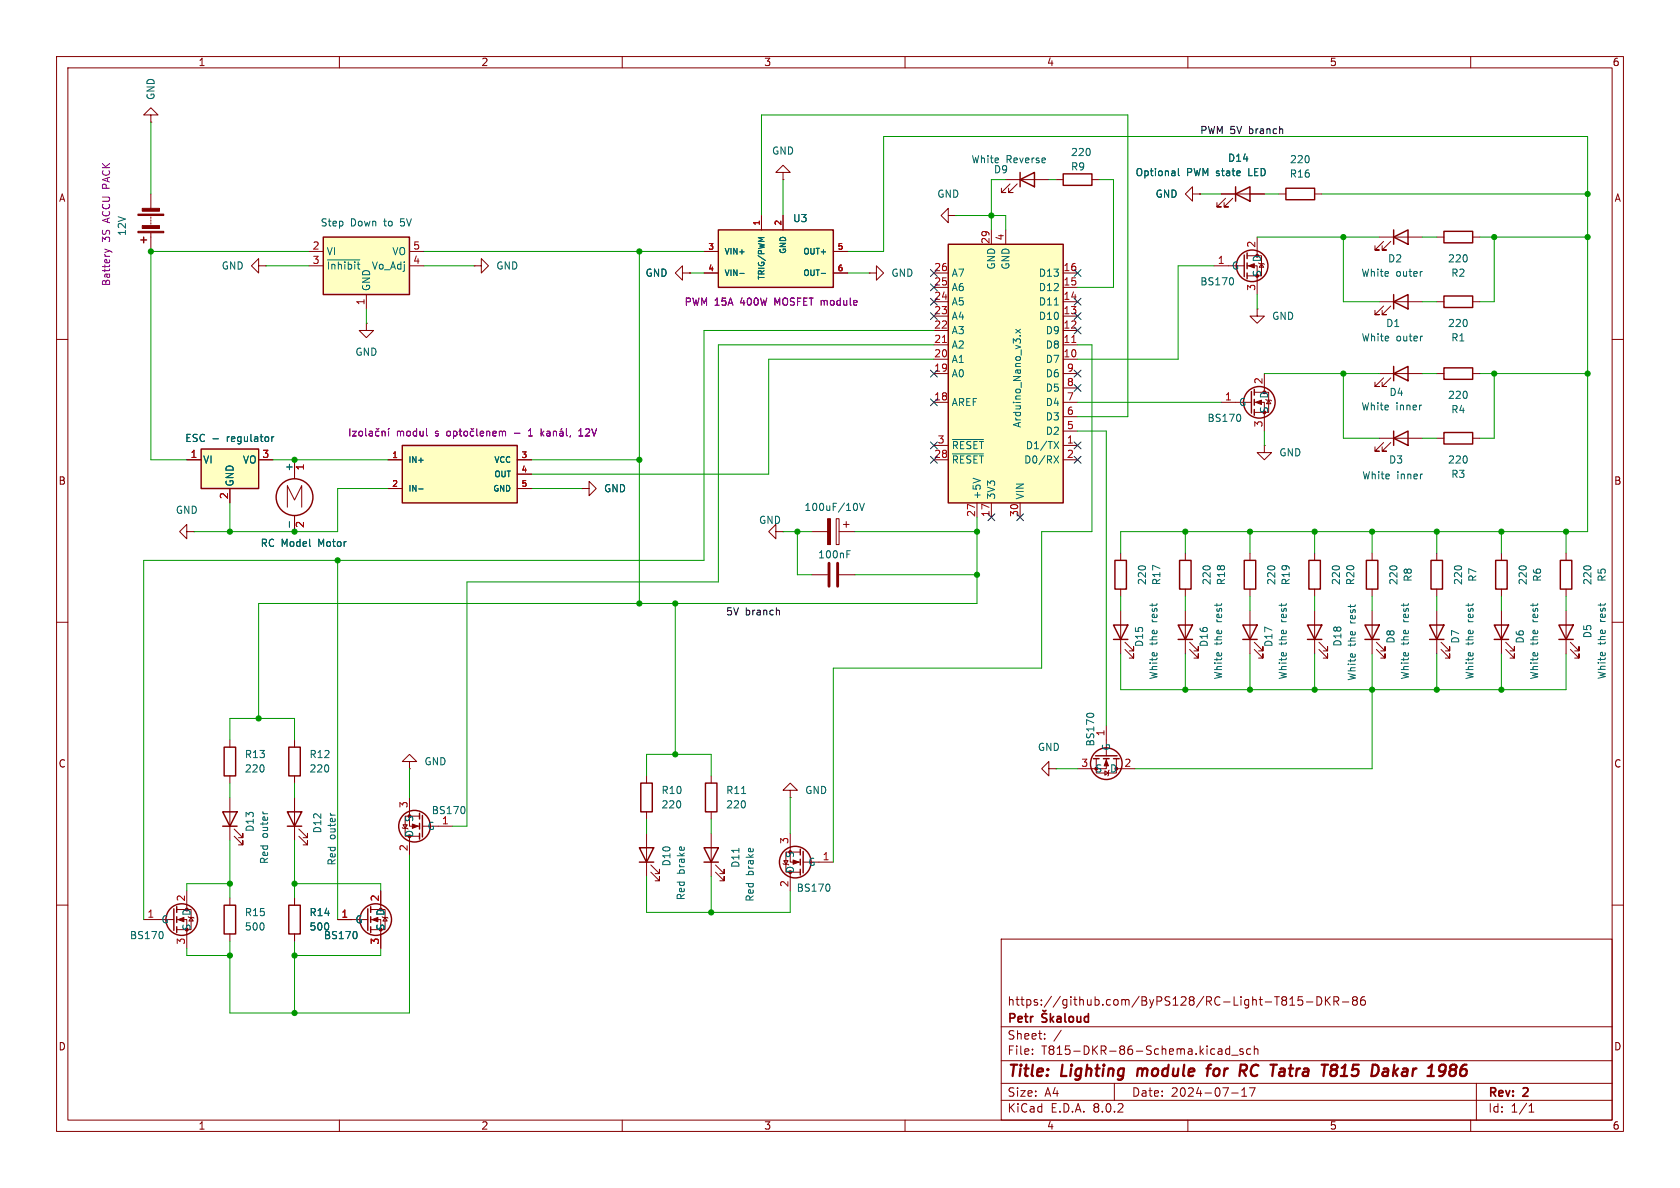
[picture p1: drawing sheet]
<svg xmlns="http://www.w3.org/2000/svg" width="297mm" height="210mm" viewBox="0 0 297 210" stroke-linecap="round" stroke-linejoin="round" font-family="sans-serif">
<g fill="none" stroke="#840000" stroke-width=".18">
<path d="M10 10h277v190h-277zM12 12h273v186h-273zM60 10v2M110 10v2M160 10v2M210 10v2M260 10v2M210.8 34.3v-1.3l-1.3 1.3 1.3 1.3v-1.3h1.3M212.1 34.3h.1M10 60h2M285 60h2M265.4 97.8v1.3"/>
<path d="M276.9 97.8v1.3M10 110h2M265.4 104.1v1.3M265.4 108v7.6M266.2 114.8l1.5 1.5v-.7v.7h-.7M266.2 113.5l1.5 1.6v-.8v.8h-.7M276.9 104.1v1.3M276.9 108v7.6M277.6 114.8l1.5 1.5v-.7v.7h-.7M277.6 113.5l1.5 1.6v-.8v.8h-.7M285 110h2M40.6 130.8v1.3"/>
<path d="M40.6 137.2v1.2M52.1 130.8v1.3M52.1 137.2v1.2M10 160h2M52.1 141v7.6M52.8 147.8l1.6 1.6v-.8v.8h-.8M52.8 146.6l1.6 1.5v-.8v.8h-.8M285 160h2M177 166h108v32h-108zM226.7 176.8h.2M226.7 176.3l.5-.1 .2 .1 .1 .3-.3 .2M226.9 176.8h.3"/>
<path d="M226.9 176.8l-.2 .1M227.2 176.8l.3 .3-.1 .5-.2 .1-.5-.1M228 177.7h.9M228 176.6l.5-.4v1.5M230.2 176.2h-.7v.7l.2-.1h.5l.1 .3-.1 .5-.2 .1-.5-.1M231 177.1h1.1M232.8 176.2a.76 .76 0 0 1 .9 .7 .76 .76 0 0 1-.9 .8zM234.3 176.2v1.5M234.5 176.8l.7 .9M235.2 176.2l-.9 .9M235.8 177l.7-.1 .2-.2-.1-.4-.2-.1h-.6v1.5M236.2 177l.5 .7"/>
<path d="M237.3 177.1h1.2M239.4 176.8l-.3-.2 .3-.4h.3l.3 .3-.3 .3M239.4 176.8h.3M239.4 176.8l-.3 .3 .1 .5 .2 .1 .4-.1 .2-.2-.1-.4-.2-.2M241.2 176.2a.59 .59 0 0 0-.7 .6v.6l.2 .2 .4 .1 .2-.1 .1-.5-.2-.3h-.4l-.3 .3M60 198v2M110 198v2M160 198v2M177 194.5h108M177 191.5h108M177 187.5h108M177 181.5h108"/>
<path d="M182.5 186.3v.1M182.5 185.5v.1M184.7 183.6v.1M184.7 182.8v.1M187.6 182.1l-1.3 2M197 191.5v3M210 198v2M215.5 185.4h.3l.2 .2v.8M216 186.3l-.5 .1M216 185.8h-.5M217.4 185.5l-.4-.1-.3 .3v.4l.1 .2h.6M217.4 184.9v1.5"/>
<path d="M217.7 193.2h1.2M217.7 186.5h1.2M219.5 193.8h.9M219.5 192.7l.5-.4v1.5M219.7 185.5l-.3-.1-.2 .2v.2l.5 .2v.3h-.5M220.9 192.3h1l-.7 1.5M221.1 185.5l-.4-.1-.3 .3v.4l.1 .2h.6M221.7 185.5l.3-.1 .3 .1 .1 .9M221.7 184.9v1.5M260 198v2M261 191.5v6.5M270.3 196.6h.9"/>
<path d="M270.3 195.5l.4-.4v1.5"/>
</g>
<g fill="none" stroke="#840000" stroke-width=".4">
<path d="M201.2 188.9l-.2 1.3M213.3 188.9h.7M214.1 188.2l-.4 .1-.1 .2-.2 1.7M219.4 188.2l.9 .1a.58 .58 0 0 1-.3 1M219.7 189.3l.6 .9M226.5 188.9l.6 .1-.1 1.2M227 190.1l-.7 .1M227.1 189.4h-.7M235.6 189.1h.4M235.7 188.2l.6 .1 .2 .3-.2 .3-.3 .2M236 189.1l.3 .2a.67 .67 0 0 1-.1 .7 .67 .67 0 0 1-.7 .2M237 190.2h1.2"/>
<path d="M245.2 188.9l.2 .3-.1 1M245.3 190.1l-.2 .1M245.4 189.4h-.2M246.5 188.2l-.2 2M246.5 189.4l.5 .8M247.2 188.9l-.9 .7M256.7 189.1l-.3-.2v-.3a.64 .64 0 0 1 1-.2l.1 .3-.4 .4M256.7 189.1h.4M256.7 189.1l-.4 .3M257.1 189.1l.1 .1a.65 .65 0 0 1 0 .9 .65 .65 0 0 1-.9-.1"/>
</g>
<path d="M185.1 179.3l-.6-.1-.2 .1v.5l.6 .2 .2 .4-.3 .3-.6-.1M185.7 179.2v1.5M186.3 179.7l-.6 .6M186.9 179.8h.6l.1 .9M188.3 179.2v1.3l.2 .2M189.1 179.8l.4-.1 .3 .3v.4l-.3 .3-.4-.1-.1-.2v-.4zM190.4 179.7l.1 .9 .3 .1 .3-.2M191.1 179.7v1M192.4 179.8l-.4-.1-.3 .3v.4l.1 .2h.6M192.4 179.2v1.5M185.8 180.1l.5 .6M187.6 180l-.5 .1a.29 .29 0 0 0-.3 .3 .29 .29 0 0 0 .3 .3l.5-.1" fill="none" stroke="#840000" stroke-width=".3"/>
<path d="M264.4 99.1h2v5h-2zM275.8 99.1h2.1v5h-2.1zM264.2 110.5h2.5l-1.3 2.5zM264.2 113h2.5M275.6 110.5h2.5l-1.2 2.5zM275.6 113h2.5M39.6 132.1h2.1v5.1h-2.1zM51.1 132.1h2v5.1h-2zM50.8 143.5h2.5l-1.2 2.6zM50.8 146.1h2.5" fill="none" stroke="#840000" stroke-width=".25"/>
<path d="M58.4 143.7v.2" fill="none" stroke="#006464" stroke-width=".18"/>
<path d="M71.1 78.7h20.3v10.2h-20.3z" fill="#ffffc2"/>
<g fill="none" stroke="#840000" stroke-width=".25">
<path d="M71.1 78.7h20.3v10.2h-20.3zM246.4 77.5l2.5-1.3v2.5zM246.4 66l2.5-1.2v2.5zM246.4 64.8v2.5M246.4 76.2v2.5M255.3 76.5h5v2h-5zM255.3 65h5v2.1h-5zM197.1 99.1h2v5h-2zM231.4 99.1h2v5h-2zM196.8 110.5h2.6l-1.3 2.5zM196.8 113h2.6M231.1 110.5h2.6l-1.3 2.5z"/>
<path d="M231.1 113h2.6M241.3 110.5h2.5l-1.2 2.5zM241.3 113h2.5"/>
<circle cx="52.1" cy="87.9" r="3.3"/>
</g>
<g fill="none" stroke="#840000" stroke-width=".18">
<path d="M167.6 38.1v-1.3l-1.2 1.3 1.2 1.3v-1.3h1.3M168.9 38.1h.1M83.8 47h1.3v-1.3l1.3 1.3-1.3 1.3v-1.3M83.8 47h.1M120.6 48.3v-1.3l-1.2 1.3 1.2 1.2v-1.2h1.3M121.9 48.3h.1M243.8 77.5h7.7M243.8 66h7.7M244.6 78.2l-1.5 1.6h.7h-.7v-.8M244.6 66.8l-1.5 1.5h.7h-.7v-.7M245.9 78.2l-1.6 1.6h.8h-.8v-.8M245.9 66.8l-1.6 1.5h.8h-.8v-.7"/>
<path d="M254 77.5h1.3M254 66h1.3M260.3 77.5h1.3M260.3 66h1.3M50.8 89.7v-3.8l1.3 2.5 1.2-2.5v3.8M52.1 81.3v3.3M52.1 91.1v2.9M68.6 81.3h2.5M68.6 86.4h2.5M91.4 81.3h2.6M91.4 86.4h2.6M91.4 83.8h2.6"/>
<path d="M102.9 86.4h1.2v-1.3l1.3 1.3-1.3 1.2v-1.2M102.9 86.4h.1M198.1 97.8v1.3M232.4 97.8v1.3M198.1 104.1v1.3M198.1 108v7.6M198.9 114.8l1.5 1.5v-.7v.7h-.8M198.9 113.5l1.5 1.6v-.8v.8h-.8M232.4 104.1v1.3M232.4 108v7.6M233.2 114.8l1.5 1.5v-.7v.7h-.8M233.2 113.5l1.5 1.6v-.8v.8h-.8"/>
<path d="M242.6 108v7.6M243.3 114.8l1.6 1.5v-.7v.7h-.8M243.3 113.5l1.6 1.6v-.8v.8h-.8"/>
</g>
<path d="M251.2 71.6h.1M51.2 92.2v1M74 86.4h.8M251.4 83.8h.1" fill="none" stroke="#006464" stroke-width=".18"/>
<g fill="none" stroke="#840084" stroke-width=".18">
<path d="M61.9 75.8v1.3M62.3 76.2h.7l-.7 .9h.7M63.5 76.3l.4-.1 .2 .3v.3l-.2 .3-.4-.1-.1-.2zM64.6 75.8v1.1l.2 .2M65.3 76.3h.5v.8M65.8 76.5l-.4 .1-.2 .2 .2 .3 .4-.1M66.5 75.7l.3 .2 .2-.2M67 76.3l-.4-.1-.2 .3 .1 .5h.5M67.5 76.3l.2-.1 .3 .1 .1 .8M67.5 76.2v.9M68.7 76.2v.9M68.8 75.7l-.2 .2"/>
<path d="M75.4 75.8v1.1l.2 .2M79.1 76.3l.3-.1 .2 .3v.3l-.2 .3-.3-.1-.1-.2zM80.2 76.3l.3-.1 .3 .3-.1 .5h-.5M80.2 76.2v1.3M81.1 76.2h.5M81.3 75.8v1.1l.3 .2M82.1 76.3l.1-.1 .4 .1 .1 .5-.2 .2-.3 .1-.1-.2zM83.3 75.7l.2 .2 .2-.2M83.7 76.3l-.3-.1-.3 .3 .2 .5h.4M84.3 75.8v1.1l.2 .2M84.9 76.6l.6-.1-.1-.2-.3-.1-.2 .2 .1 .6h.4M86 76.3l.2-.1 .3 .1 .1 .8"/>
<path d="M86 76.2v.9M87.1 76.6l.6-.1v-.2l-.4-.1-.2 .2 .1 .6h.5M88.3 76.3l.3-.1 .2 .2M88.3 76.2v.9M88.8 76.4l.2-.2 .3 .1 .1 .8M88.8 76.4v.7M93.4 77.1h.7M93.4 76.2l.4-.4v1.3M95.7 75.8v1.3M95.8 76.6l.3 .5M96.1 76.2l-.4 .5M96.7 76.3h.5v.8"/>
<path d="M97.2 76.5l-.4 .1-.2 .2 .2 .3 .4-.1M97.8 76.3l.2-.1 .3 .1 .1 .8M97.8 76.2v.9M99 76.3h.5v.8M99.4 75.7l-.2 .2M99.5 76.5l-.4 .1-.2 .2 .2 .3 .4-.1M100.1 75.8v1.1l.2 .2M100.9 77l-.2 .3M102.3 77.1h.7M102.3 76.2l.4-.4v1.3"/>
</g>
<path d="M167.6 43.2h20.4v45.7h-20.4z" fill="#ffffc2"/>
<path d="M180.3 31.8l2.6-1.3v2.5zM180.3 30.5v2.5M167.6 43.2h20.4v45.7h-20.4z" fill="none" stroke="#840000" stroke-width=".25"/>
<g fill="none" stroke="#840000" stroke-width=".18">
<path d="M177.8 31.8h7.6M178.6 32.5l-1.6 1.5h.8h-.8v-.7M179.8 32.5l-1.5 1.5h.8h-.8v-.7M165.1 58.4h2.5M165.1 55.9h2.5M165.1 53.3h2.5M165.1 50.8h2.5M165.1 48.3h2.5M175.3 40.6v2.6M177.8 40.6v2.6M188 58.4h2.5M188 55.9h2.5"/>
<path d="M188 53.3h2.5M188 50.8h2.5M188 48.3h2.5M165.1 78.7h2.5M165.1 63.5h2.5M165.1 61h2.5M165.1 71.1h2.5M165.1 66h2.5M188 78.7h2.5M188 63.5h2.5M188 61h2.5M188 71.1h2.5"/>
<path d="M188 66h2.5M188 76.2h2.5M188 73.7h2.5M188 68.6h2.5M165.1 81.3h2.5M172.7 88.9v2.5M175.3 88.9v2.5M180.3 88.9v2.5M188 81.3h2.5"/>
</g>
<path d="M179.6 58.2l.8 .7M180.3 59.4h.1M180.4 58.2l-.8 .7M186.4 53.9h.7M168.4 77.7h5.5M186.3 78l.9 1.3M187.2 78l-.9 1.3M168.4 80.2h5.5M172 84.5l1.3 .5M186.3 80.6l.9 1.3M187.2 80.6l-.9 1.3" fill="none" stroke="#006464" stroke-width=".18"/>
<path d="M166.6 60.5h.7M189.5 60.5h.7" fill="none" stroke="#a90000" stroke-width=".18"/>
<path d="M57.1 41.9h15.3v10.2h-15.3z" fill="#ffffc2"/>
<path d="M57.1 41.9h15.3v10.2h-15.3z" fill="none" stroke="#840000" stroke-width=".25"/>
<path d="M54.6 44.5h2.5M54.6 47h2.5M64.8 57.2v1.2h1.2l-1.2 1.3-1.3-1.3h1.3M64.8 57.2h.1M64.8 52.1v2.5M72.4 44.5h2.5M72.4 47h2.5M33 94v-1.3l-1.3 1.3 1.3 1.3v-1.3h1.3M34.3 94h.1" fill="none" stroke="#840000" stroke-width=".18"/>
<path d="M57.9 45.9h5.7" fill="none" stroke="#006464" stroke-width=".18"/>
<path d="M35.6 79.4h10.1v7h-10.1z" fill="#ffffc2"/>
<g fill="none" stroke="#840000" stroke-width=".25">
<path d="M24.9 42.4h1M25.4 41.9v1M220 45.1v3.8M220.5 44.7v1M220.5 46.5v1M220.5 48.3v1M35.6 79.4h10.1v7h-10.1zM221.2 69.2v3.8M221.7 68.8v1.1M221.7 70.6v1M221.7 72.4v1M252.7 110.5h2.6l-1.3 2.5z"/>
<path d="M252.7 113h2.6"/>
<circle cx="221.4" cy="47" r="2.79"/>
<circle cx="222.6" cy="71.1" r="2.79"/>
</g>
<g fill="none" stroke="#840000" stroke-width=".18">
<path d="M26.7 20.3h1.2l-1.2-1.2-1.3 1.2h1.3v1.3M26.7 21.6h.1M26.7 34.3v2.5M26.7 38.4v.2M26.7 38.9v.2M26.7 39.4v.2M26.7 41.1v3.4M45.7 47v-1.3l-1.3 1.3 1.3 1.3v-1.3h1.3M47 47h.1M214.6 47h5.4M220.5 47h1.7v5.1M220.5 45.2h2.5v3.6h-2.5"/>
<path d="M222.2 41.9v3.3M223 46.6l.4 .6h-.8zM215.9 71.1h5.3M221.7 71.1h1.8v5.1M221.7 69.3h2.6v3.6h-2.6M223.5 66v3.3M224.3 70.7l.4 .7h-.8zM33 81.3h2.6M40.6 86.4v2.5M45.7 81.3h2.6M254 108v7.6M254.8 114.8l1.5 1.5v-.7v.7h-.8"/>
<path d="M254.8 113.5l1.5 1.6v-.8v.8h-.8M139.7 139.7h1.3l-1.3-1.3-1.3 1.3h1.3v1.3M139.7 141h.1"/>
</g>
<path d="M217.9 49.2l.2 .4-.2 .6M37.6 77.6h1M48 77.2v.8M48.4 77.2l-.4 .2M219.2 73.3l.1 .4-.1 .7" fill="none" stroke="#006464" stroke-width=".18"/>
<g fill="#840000" stroke="#840000" stroke-width=".18">
<path d="M222 71.1l1-.4v.8z"/>
<path d="M24.4 37.8h4.6v.3h-4.6z"/>
<path d="M24.4 40.9h4.6v.2h-4.6z"/>
<path d="M25.1 36.8h3.1v.5h-3.1z"/>
<path d="M25.1 39.9h3.1v.5h-3.1z"/>
<path d="M220.7 47l1-.4v.8z"/>
</g>
<path d="M18.5 44l.9 .3M19.4 44.3l-.9 .3M19.4 44.3l.3 .2" fill="none" stroke="#840084" stroke-width=".18"/>
<path d="M127 40.6h20.3v10.2h-20.3z" fill="#ffffc2"/>
<g fill="none" stroke="#840000" stroke-width=".25">
<path d="M188 30.7h5v2.1h-5zM218.4 34.3l2.6-1.3v2.6zM218.4 33v2.6M227.3 33.3h5.1v2h-5.1zM127 40.6h20.3v10.2h-20.3zM246.4 53.3l2.5-1.2v2.5zM246.4 41.9l2.5-1.3v2.6zM246.4 40.6v2.6M246.4 52.1v2.5M255.3 40.9h5v2h-5zM255.3 52.3h5v2.1h-5zM208.5 99.1h2.1v5h-2.1z"/>
<path d="M220 99.1h2v5h-2zM241.6 99.1h2v5h-2zM253 99.1h2v5h-2zM208.3 110.5h2.5l-1.3 2.5zM208.3 113h2.5M219.7 110.5h2.5l-1.2 2.5zM219.7 113h2.5M113.3 138.4h2v5.1h-2zM124.7 138.4h2v5.1h-2zM193.3 134.1h1M193.7 133.6h3.8M195.1 134.1h1"/>
<path d="M196.8 134.1h1.1M39.4 143.5h2.5l-1.3 2.6zM39.4 146.1h2.5M74.2 143.8v1M74.2 145.5v1.1M74.2 147.3v1M74.7 144.1v3.9M113 149.9h2.6l-1.3 2.5zM113 152.4h2.6M124.5 149.9h2.5l-1.3 2.5zM124.5 152.4h2.5M141.5 150.1v1"/>
<path d="M141.5 151.9v1M141.5 153.7v1M142 150.5v3.8M30.7 160.7v3.8M31.2 160.3v1M31.2 162.1v1M31.2 163.8v1M39.6 160h2.1v5.1h-2.1zM51.1 160h2v5.1h-2zM65 160.7v3.8M65.5 160.3v1M65.5 162.1v1"/>
<path d="M65.5 163.8v1"/>
<circle cx="195.6" cy="135" r="2.79"/>
<circle cx="73.3" cy="146" r="2.79"/>
<circle cx="140.6" cy="152.4" r="2.79"/>
<circle cx="32.1" cy="162.6" r="2.79"/>
<circle cx="66.4" cy="162.6" r="2.79"/>
</g>
<g fill="none" stroke="#840000" stroke-width=".18">
<path d="M134.6 38.1v2.5M138.4 30.5h1.3l-1.3-1.3-1.2 1.3h1.2v1.3M138.4 31.8h.1M138.4 38.1v2.5M186.7 31.8h1.3M193 31.8h1.3M212.1 34.3h.1M215.9 34.3h7.6M216.7 35.1l-1.6 1.5h.8h-.8v-.8M217.9 35.1l-1.5 1.5h.8h-.8v-.8M226.1 34.3h1.2M232.4 34.3h1.3"/>
<path d="M121.9 48.3h.1M124.5 44.5h2.5M124.5 48.3h2.5M147.3 44.5h2.6M147.3 48.3h2.6M153.7 48.3h1.2v-1.3l1.3 1.3-1.3 1.2v-1.2M153.7 48.3h.1M222.2 54.6v1.3h1.3l-1.3 1.3-1.2-1.3h1.2M222.2 54.6h.1M243.8 41.9h7.7M243.8 53.3h7.7M244.6 54.1l-1.5 1.5h.7h-.7v-.7"/>
<path d="M244.6 42.7l-1.5 1.5h.7h-.7v-.8M245.9 54.1l-1.6 1.5h.8h-.8v-.7M245.9 42.7l-1.6 1.5h.8h-.8v-.8M254 41.9h1.3M254 53.3h1.3M260.3 41.9h1.3M260.3 53.3h1.3M223.5 78.7v1.3h1.3l-1.3 1.3-1.3-1.3h1.3M223.5 78.7h.1M33 81.3h2.6M40.6 86.4v2.5M45.7 81.3h2.6"/>
<path d="M52.1 81.3v2.5M52.1 91.4v2.6M68.6 81.3h2.5M68.6 86.4h2.5M91.4 81.3h2.6M91.4 86.4h2.6M91.4 83.8h2.6M102.9 86.4h.1M137.2 94v-1.3l-1.3 1.3 1.3 1.3v-1.3h1.2M138.4 94h.1M143.5 94h2.8M147.8 91.7h.5v4.6h-.5z"/>
<path d="M148.3 94h2.8M149.1 92.7h1M149.6 92.2v1M209.5 97.8v1.3M221 97.8v1.3M242.6 97.8v1.3M254 97.8v1.3M143.5 101.6h2.8M148.3 101.6h2.8M209.5 104.1v1.3M209.5 108v7.6M210.3 114.8l1.5 1.5v-.7v.7h-.7"/>
<path d="M210.3 113.5l1.5 1.6v-.8v.8h-.7M221 104.1v1.3M221 108v7.6M221.7 114.8l1.6 1.5v-.7v.7h-.8M221.7 113.5l1.6 1.6v-.8v.8h-.8M242.6 104.1v1.3M254 104.1v1.3M72.4 134.6h1.3l-1.3-1.2-1.3 1.2h1.3v1.3M72.4 135.9h.1M114.3 137.2v1.2M125.7 137.2v1.2M185.4 135.9v-1.3l-1.3 1.3 1.3 1.3v-1.3h1.3"/>
<path d="M186.7 135.9h.1M193.8 134.1v2.6h3.6v-2.6M195.3 136.3l.7 .4-.7 .3zM195.6 134.1v1.8h-5.1M195.6 128.3v5.3M197.4 135.9h3.3M33 157.5v3.3M40.6 141v7.6M40.6 158.8v1.2M41.4 147.8l1.5 1.6v-.8v.8h-.7M41.4 146.6l1.5 1.5v-.8v.8h-.7M52.1 158.8v1.2"/>
<path d="M67.3 157.5v3.3M71.1 146.3l.1 .1h.8l.1 .2M71.2 145.8h.8l-.4 .6zM72.4 141v5.1h1.8M72.4 147.8v3.3M74.2 144.3h-2.6v3.5h2.6M74.7 146.1h5.3M114.3 143.5v1.3M114.3 147.3v7.6M115.1 154.2l1.5 1.5v-.8v.8h-.8M115.1 152.9l1.5 1.5v-.7v.7h-.8M125.7 143.5v1.3"/>
<path d="M125.7 147.3v7.6M126.5 154.2l1.5 1.5v-.8v.8h-.7M126.5 152.9l1.5 1.5v-.7v.7h-.7M138.4 152.7l.2 .1h.7l.1 .1M138.6 152.1h.7l-.4 .7zM139.7 147.3v5.1h1.8M139.7 154.2v3.3M141.5 150.6h-2.6v3.6h2.6M142 152.4h5.3M25.4 162.6h5.3M31.2 162.6h1.8v5M31.2 160.8h2.6v3.5h-2.6"/>
<path d="M33.8 162.2l.4 .6h-.8zM40.6 165.1v1.3M52.1 165.1v1.3M59.7 162.6h5.3M65.5 162.6h1.8v5M65.5 160.8h2.6v3.5h-2.6M68.1 162.2l.4 .6h-.8z"/>
</g>
<g fill="none" stroke="#006464" stroke-width=".18">
<path d="M208.3 29.8v1.1l.2 .2M130.8 48.3h.8M145.2 48.3h.8M251.3 48h.1M251.4 59.4h.1M37.6 77.6h1M48 77.2v.8M48.4 77.2l-.4 .2M51.2 92.2v1M74 86.4h.8M149.7 98h.4M149.7 97.4h.6"/>
<path d="M151.3 89a.79 .79 0 0 1 0 1.2M152 89l.4 1.2 .4-1.2M192.2 126.2l.4-.1 .6 .1M46.5 143.5v.1M82.1 142.7l.1 .3-.1 .7M130.6 150v.7M131.1 140.3h.7M146.6 156.4l.1 .4-.1 .6M28.7 164.8l.1 .3-.1 .7M63 164.8l.1 .3-.1 .7"/>
</g>
<g fill="#840000" stroke="#840000" stroke-width=".18">
<path d="M140.2 152l1 .4-1 .4z"/>
<path d="M195.6 134.4l.4 1h-.8z"/>
<path d="M146.3 91.7h.5v4.6h-.5z"/>
<path d="M31.5 162.6l1-.4v.7z"/>
<path d="M65.8 162.6l1-.4v.7z"/>
<path d="M72.9 145.7l1 .4-1 .3z"/>
</g>
<path d="M146.6 99.6v4M148.1 99.6v4" fill="none" stroke="#840000" stroke-width=".51"/>
<path d="M137.6 107.9l.2 .1v.7" fill="none" stroke="#0f0f0f" stroke-width=".18"/>
<g fill="none" stroke="#009600" stroke-width=".18">
<path d="M26.7 21.6v12.7M134.6 38.1v-17.8h64.8v53.4h-8.9M138.4 31.8v6.3M168.9 38.1h8.9v2.5M177.8 31.8h-2.5v8.8M185.4 31.8h1.3M194.3 31.8h2.5v19h-6.3M212.1 34.3h3.8M223.5 34.3h2.6M233.7 34.3h47M47 47h7.6M54.6 44.5h-27.9v36.8h6.3"/>
<path d="M64.8 54.6v2.6M74.9 47h8.9M74.9 44.5h49.6M113 44.5v62.2M121.9 48.3h2.6M149.9 44.5h6.3v-20.4h124.5v69.9h-82.6v3.8M149.9 48.3h3.8M165.1 58.4h-40.6v40.7h-99.1v63.5M214.6 47h-6.3v16.5h-17.8M222.2 41.9h21.6M222.2 52.1v2.5M237.5 41.9v11.4h6.3"/>
<path d="M251.5 53.3h2.5M251.5 41.9h2.5M261.6 41.9h19.1M264.2 41.9v11.4h-2.6M165.1 63.5h-29.2v20.3h-41.9M165.1 61h-38.1v41.9h-44.5v43.2h-2.5M190.5 61h2.5v33h-8.9v24.1h-36.8v34.3M190.5 76.2h5.1v52.1M190.5 71.1h25.4M223.5 66h20.3M223.5 76.2v2.5M237.5 66v11.5h6.3"/>
<path d="M251.5 66h2.5M251.5 77.5h2.5M261.6 66h19.1M264.2 66v11.5h-2.6M40.6 88.9v5.1M48.3 81.3h20.3M59.7 99.1v63.5M68.6 86.4h-8.9v7.6h-25.4M94 86.4h8.9M94 81.3h19M138.4 94h5.1M141 94v7.6h2.5"/>
<path d="M151.1 94h21.6M172.7 91.4v15.3h-127v20.3M209.5 94v3.8M221 94v3.8M232.4 94v3.8M242.6 94v3.8M254 94v3.8M265.4 94v3.8M276.9 94v3.8M119.4 106.7v26.7M151.1 101.6h21.6M198.1 115.6v6.3h78.8v-6.3"/>
<path d="M198.1 105.4v2.6M209.5 105.4v2.6M209.5 115.6v6.3M221 105.4v2.6M221 115.6v6.3M232.4 105.4v2.6M232.4 115.6v6.3M242.6 105.4v2.6M242.6 115.6v20.3h-41.9M254 105.4v2.6M254 115.6v6.3M265.4 105.4v2.6"/>
<path d="M265.4 115.6v6.3M276.9 105.4v2.6M40.6 130.8v-3.8h11.5v3.8M40.6 138.4v2.6M52.1 138.4v2.6M72.4 135.9v5.1M114.3 137.2v-3.8h11.4v3.8M186.7 135.9h3.8M40.6 148.6v10.2M40.6 156.2h-7.6v1.3M52.1 156.2h15.2v1.3M52.1 148.6v10.2"/>
<path d="M72.4 151.1v28h-31.8v-12.7M114.3 154.9v6.4h25.4v-3.8M114.3 144.8v2.5M125.7 144.8v2.5M125.7 154.9v6.4M139.7 141v6.3M33 167.6v1.3h7.6M52.1 166.4v12.7M67.3 167.6v1.3h-15.2"/>
</g>
<g fill="none" stroke="#000084" stroke-width=".18">
<path d="M164.5 47.7l1.2 1.2M164.5 50.2l1.2 1.2M164.5 55.3l1.2 1.2M164.5 52.7l1.2 1.2M165.7 47.7l-1.2 1.2M165.7 50.2l-1.2 1.2M165.7 55.3l-1.2 1.2M165.7 52.7l-1.2 1.2M189.9 55.3l1.2 1.2M189.9 52.7l1.2 1.2M189.9 47.7l1.2 1.2M189.9 57.8l1.2 1.2"/>
<path d="M191.1 55.3l-1.2 1.2M191.1 52.7l-1.2 1.2M191.1 47.7l-1.2 1.2M191.1 57.8l-1.2 1.2M164.5 78.1l1.2 1.2M164.5 70.5l1.2 1.2M164.5 65.4l1.2 1.2M165.7 78.1l-1.2 1.2M165.7 70.5l-1.2 1.2M165.7 65.4l-1.2 1.2M189.9 68l1.2 1.2M189.9 65.4l1.2 1.2"/>
<path d="M189.9 78.1l1.2 1.2M191.1 68l-1.2 1.2M191.1 65.4l-1.2 1.2M191.1 78.1l-1.2 1.2M164.5 80.7l1.2 1.2M165.7 80.7l-1.2 1.2M174.7 90.8l1.2 1.2M175.9 90.8l-1.2 1.2M179.7 90.8l1.2 1.2M180.9 90.8l-1.2 1.2M189.9 80.7l1.2 1.2M191.1 80.7l-1.2 1.2"/>
</g>
<g fill="none" stroke="#840084" stroke-width=".18">
<path d="M61.9 75.8v1.3M62.3 76.2h.7l-.7 .9h.7M63.5 76.3l.4-.1 .2 .3v.3l-.2 .3-.4-.1-.1-.2zM64.6 75.8v1.1l.2 .2M65.3 76.3h.5v.8M65.8 76.5l-.4 .1-.2 .2 .2 .3 .4-.1M66.5 75.7l.3 .2 .2-.2M67 76.3l-.4-.1-.2 .3 .1 .5h.5M67.5 76.3l.2-.1 .3 .1 .1 .8M67.5 76.2v.9M68.7 76.2v.9M68.8 75.7l-.2 .2"/>
<path d="M75.4 75.8v1.1l.2 .2M79.1 76.3l.3-.1 .2 .3v.3l-.2 .3-.3-.1-.1-.2zM80.2 76.3l.3-.1 .3 .3-.1 .5h-.5M80.2 76.2v1.3M81.1 76.2h.5M81.3 75.8v1.1l.3 .2M82.1 76.3l.1-.1 .4 .1 .1 .5-.2 .2-.3 .1-.1-.2zM83.3 75.7l.2 .2 .2-.2M83.7 76.3l-.3-.1-.3 .3 .2 .5h.4M84.3 75.8v1.1l.2 .2M84.9 76.6l.6-.1-.1-.2-.3-.1-.2 .2 .1 .6h.4M86 76.3l.2-.1 .3 .1 .1 .8"/>
<path d="M86 76.2v.9M87.1 76.6l.6-.1v-.2l-.4-.1-.2 .2 .1 .6h.5M88.3 76.3l.3-.1 .2 .2M88.3 76.2v.9M88.8 76.4l.2-.2 .3 .1 .1 .8M88.8 76.4v.7M93.4 77.1h.7M93.4 76.2l.4-.4v1.3M95.7 75.8v1.3M95.8 76.6l.3 .5M96.1 76.2l-.4 .5M96.7 76.3h.5v.8"/>
<path d="M97.2 76.5l-.4 .1-.2 .2 .2 .3 .4-.1M97.8 76.3l.2-.1 .3 .1 .1 .8M97.8 76.2v.9M99 76.3h.5v.8M99.4 75.7l-.2 .2M99.5 76.5l-.4 .1-.2 .2 .2 .3 .4-.1M100.1 75.8v1.1l.2 .2M100.9 77l-.2 .3M102.3 77.1h.7M102.3 76.2l.4-.4v1.3"/>
</g>
<g fill="#009600" stroke="#009600" stroke-width=".18">
<circle cx="276.9" cy="94" r=".46"/>
<circle cx="265.4" cy="94" r=".46"/>
<circle cx="175.3" cy="38.1" r=".46"/>
<circle cx="221" cy="94" r=".46"/>
<circle cx="254" cy="94" r=".46"/>
<circle cx="254" cy="121.9" r=".46"/>
<circle cx="265.4" cy="121.9" r=".46"/>
<circle cx="242.6" cy="121.9" r=".46"/>
<circle cx="232.4" cy="94" r=".46"/>
<circle cx="242.6" cy="94" r=".46"/>
<circle cx="221" cy="121.9" r=".46"/>
<circle cx="232.4" cy="121.9" r=".46"/>
<circle cx="280.7" cy="66" r=".46"/>
<circle cx="264.2" cy="66" r=".46"/>
<circle cx="237.5" cy="66" r=".46"/>
<circle cx="264.2" cy="41.9" r=".46"/>
<circle cx="280.7" cy="41.9" r=".46"/>
<circle cx="280.7" cy="34.3" r=".46"/>
<circle cx="237.5" cy="41.9" r=".46"/>
<circle cx="172.7" cy="101.6" r=".46"/>
<circle cx="209.5" cy="94" r=".46"/>
<circle cx="209.5" cy="121.9" r=".46"/>
<circle cx="172.7" cy="94" r=".46"/>
<circle cx="125.7" cy="161.3" r=".46"/>
<circle cx="119.4" cy="133.4" r=".46"/>
<circle cx="119.4" cy="106.7" r=".46"/>
<circle cx="52.1" cy="179.1" r=".46"/>
<circle cx="52.1" cy="168.9" r=".46"/>
<circle cx="40.6" cy="168.9" r=".46"/>
<circle cx="52.1" cy="156.2" r=".46"/>
<circle cx="40.6" cy="156.2" r=".46"/>
<circle cx="45.7" cy="127" r=".46"/>
<circle cx="113" cy="81.3" r=".46"/>
<circle cx="113" cy="106.7" r=".46"/>
<circle cx="59.7" cy="99.1" r=".46"/>
<circle cx="113" cy="44.5" r=".46"/>
<circle cx="52.1" cy="81.3" r=".46"/>
<circle cx="40.6" cy="94" r=".46"/>
<circle cx="52.1" cy="94" r=".46"/>
<circle cx="26.7" cy="44.5" r=".46"/>
<circle cx="141" cy="94" r=".46"/>
</g>
<g font-size="2.8" fill="#840000">
<text x="178" y="190.9">Title:</text>
<text x="187.7" y="190.9">Lighting</text>
<text x="201.9" y="190.9">module</text>
<text x="215.1" y="190.9">for</text>
<text x="221.6" y="190.9">RC</text>
<text x="227.9" y="190.9">Tatra</text>
<text x="237.8" y="190.9">T815</text>
<text x="247.3" y="190.9">Dakar</text>
<text x="258.1" y="190.9">1986</text>
</g>
<g font-size="2.1" fill="#840000">
<text x="178" y="178">https://github.com/ByPS128/RC-Light-T815-DKR-86</text>
<text x="178" y="184">Sheet:</text>
<text x="178" y="181.2">Petr</text>
<text x="178" y="186.7">File:</text>
<text x="184.1" y="186.7">T815-DKR-86-Schema.kicad_sch</text>
<text x="178" y="196.9">KiCad</text>
<text x="178" y="194.1">Size:</text>
<text x="184.7" y="194.1">A4</text>
<text x="185.7" y="196.9">E.D.A.</text>
<text x="193.3" y="196.9">8.0.2</text>
<text x="200" y="194.1">Date:</text>
<text x="207" y="194.1">2024-07-17</text>
<text x="263" y="194.3">Rev:</text>
<text x="263" y="196.9">Id:</text>
<text x="267.1" y="196.9">1/1</text>
<text x="269.4" y="194.3">2</text>
</g>
<g font-size="1.8" fill="#840000">
<text x="35" y="11.9">1</text>
<text x="85" y="11.9">2</text>
<text x="135" y="11.9">3</text>
<text x="185" y="11.9">4</text>
<text x="235" y="11.9">5</text>
<text x="285" y="11.9">6</text>
<text x="10.3" y="35.9">A</text>
<text x="285.3" y="35.9">A</text>
<text x="10.3" y="85.9">B</text>
<text x="285.3" y="85.9">B</text>
<text x="10.3" y="135.9">C</text>
<text x="285.3" y="135.9">C</text>
<text x="10.3" y="185.9">D</text>
<text x="285.3" y="185.9">D</text>
<text x="35" y="199.9">1</text>
<text x="85" y="199.9">2</text>
<text x="135" y="199.9">3</text>
<text x="185" y="199.9">4</text>
<text x="235" y="199.9">5</text>
<text x="285" y="199.9">6</text>
</g>
<g font-size="1.8" fill="#006464">
<text x="27.5" y="17.8" transform="rotate(-90 27.5 17.8)">GND</text>
<text x="136.4" y="27.5">GND</text>
<text x="171.6" y="29.1">White</text>
<text x="177.8" y="29.1">Reverse</text>
<text x="189.2" y="27.8">220</text>
<text x="217" y="28.8">D14</text>
<text x="228" y="29.1">220</text>
<text x="165.6" y="35.2">GND</text>
<text x="175.6" y="30.8">D9</text>
<text x="189.2" y="30.3">R9</text>
<text x="200.7" y="31.3">Optional</text>
<text x="204.2" y="35.2">GND</text>
<text x="209.8" y="31.3">PWM state</text>
<text x="221" y="31.3">LED</text>
<text x="227.9" y="31.6">R16</text>
<text x="22.5" y="41.8" transform="rotate(-90 22.5 41.8)">12V</text>
<text x="56.6" y="40.2">Step</text>
<text x="61.9" y="40.2">Down</text>
<text x="68" y="40.2">to</text>
<text x="71.1" y="40.2">5V</text>
<text x="140.1" y="39.5">U3</text>
<text x="39.1" y="47.9">GND</text>
<text x="57.7" y="45.3">VI</text>
<text x="57.7" y="47.9">~{Inhibit} Vo_Adj</text>
<text x="69.3" y="45.3">VO</text>
<text x="87.6" y="47.9">GND</text>
<text x="176.1" y="47.8" transform="rotate(-90 176.1 47.8)">GND</text>
<text x="178.7" y="47.8" transform="rotate(-90 178.7 47.8)">GND</text>
<text x="217.7" y="47.9">G</text>
<text x="223.1" y="46.4" transform="rotate(-90 223.1 46.4)">D</text>
<text x="245.3" y="46.6">D2</text>
<text x="255.9" y="46.6">220</text>
<text x="65.6" y="51.6" transform="rotate(-90 65.6 51.6)">GND</text>
<text x="114" y="49.1">GND</text>
<text x="157.5" y="49.1">GND</text>
<text x="168.1" y="51.7">A6</text>
<text x="168.1" y="49.1">A7</text>
<text x="183.6" y="51.7">D12</text>
<text x="183.6" y="49.1">D13</text>
<text x="212.1" y="50.6">BS170</text>
<text x="223.1" y="49" transform="rotate(-90 223.1 49)">S</text>
<text x="240.6" y="49.1">White</text>
<text x="246.8" y="49.1">outer</text>
<text x="256.5" y="49.1">R2</text>
<text x="168.1" y="59.3">A3</text>
<text x="168.1" y="56.7">A4</text>
<text x="168.1" y="54.2">A5</text>
<text x="183.6" y="56.7">D10</text>
<text x="183.6" y="54.2">D11</text>
<text x="184.8" y="59.3">D9</text>
<text x="224.8" y="56.7">GND</text>
<text x="245" y="58">D1</text>
<text x="255.9" y="58">220</text>
<text x="62.7" y="63.1">GND</text>
<text x="168.1" y="64.4">A1</text>
<text x="168.1" y="61.8">A2</text>
<text x="184.8" y="64.4">D7</text>
<text x="184.8" y="61.8">D8</text>
<text x="240.6" y="60.6">White</text>
<text x="246.8" y="60.6">outer</text>
<text x="256.5" y="60.6">R1</text>
<text x="168.1" y="72">AREF</text>
<text x="168.1" y="66.9">A0</text>
<text x="184.8" y="72">D4</text>
<text x="184.8" y="69.4">D5</text>
<text x="184.8" y="66.9">D6</text>
<text x="218.9" y="72">G</text>
<text x="224.4" y="70.6" transform="rotate(-90 224.4 70.6)">D</text>
<text x="245.5" y="70.2">D4</text>
<text x="255.9" y="70.7">220</text>
<text x="180.7" y="75.7" transform="rotate(-90 180.7 75.7)">Arduino_Nano_v3.x</text>
<text x="184.8" y="77.1">D2</text>
<text x="184.8" y="74.5">D3</text>
<text x="213.4" y="74.8">BS170</text>
<text x="224.4" y="73.2" transform="rotate(-90 224.4 73.2)">S</text>
<text x="240.6" y="72.7">White</text>
<text x="246.8" y="72.7">inner</text>
<text x="256.5" y="73.3">R4</text>
<text x="32.6" y="78.3">ESC</text>
<text x="35.8" y="82.1">VI</text>
<text x="40.2" y="78.3">regulator</text>
<text x="42.8" y="82.1">VO</text>
<text x="51.8" y="83.4" transform="rotate(-90 51.8 83.4)">+</text>
<text x="168.1" y="82.1">~{RESET}</text>
<text x="168.1" y="79.6">~{RESET}</text>
<text x="181" y="82.1">D0/RX</text>
<text x="181.3" y="79.6">D1/TX</text>
<text x="226.1" y="80.9">GND</text>
<text x="245.5" y="82.1">D3</text>
<text x="255.9" y="82.1">220</text>
<text x="41.5" y="86.1" transform="rotate(-90 41.5 86.1)">GND</text>
<text x="106.7" y="87.2">GND</text>
<text x="173.6" y="88.4" transform="rotate(-90 173.6 88.4)">+5V</text>
<text x="176.1" y="88.4" transform="rotate(-90 176.1 88.4)">3V3</text>
<text x="181.2" y="88.4" transform="rotate(-90 181.2 88.4)">VIN</text>
<text x="240.7" y="84.9">White</text>
<text x="246.9" y="84.9">inner</text>
<text x="256.5" y="84.7">R3</text>
<text x="31" y="91">GND</text>
<text x="134.1" y="92.8">GND</text>
<text x="142.1" y="90.5">100uF/10V</text>
<text x="46" y="96.9">RC Model</text>
<text x="56.4" y="96.9">Motor</text>
<text x="144.5" y="98.9">100nF</text>
<text x="202.8" y="103.5" transform="rotate(-90 202.8 103.5)">220</text>
<text x="205.3" y="103.5" transform="rotate(-90 205.3 103.5)">R17</text>
<text x="214.2" y="103.5" transform="rotate(-90 214.2 103.5)">220</text>
<text x="216.8" y="103.5" transform="rotate(-90 216.8 103.5)">R18</text>
<text x="225.7" y="103.5" transform="rotate(-90 225.7 103.5)">220</text>
<text x="228.2" y="103.5" transform="rotate(-90 228.2 103.5)">R19</text>
<text x="237.1" y="103.5" transform="rotate(-90 237.1 103.5)">220</text>
<text x="239.6" y="103.5" transform="rotate(-90 239.6 103.5)">R20</text>
<text x="247.2" y="103.5" transform="rotate(-90 247.2 103.5)">220</text>
<text x="249.8" y="102.9" transform="rotate(-90 249.8 102.9)">R8</text>
<text x="258.7" y="103.5" transform="rotate(-90 258.7 103.5)">220</text>
<text x="261.2" y="102.9" transform="rotate(-90 261.2 102.9)">R7</text>
<text x="270.1" y="103.5" transform="rotate(-90 270.1 103.5)">220</text>
<text x="272.6" y="102.9" transform="rotate(-90 272.6 102.9)">R6</text>
<text x="281.5" y="103.5" transform="rotate(-90 281.5 103.5)">220</text>
<text x="284.1" y="102.9" transform="rotate(-90 284.1 102.9)">R5</text>
<text x="204.8" y="109.9" transform="rotate(-90 204.8 109.9)">rest</text>
<text x="216.3" y="109.9" transform="rotate(-90 216.3 109.9)">rest</text>
<text x="227.7" y="109.9" transform="rotate(-90 227.7 109.9)">rest</text>
<text x="239.9" y="110.1" transform="rotate(-90 239.9 110.1)">rest</text>
<text x="246.7" y="113.9" transform="rotate(-90 246.7 113.9)">D8</text>
<text x="249.3" y="109.9" transform="rotate(-90 249.3 109.9)">rest</text>
<text x="258.2" y="113.9" transform="rotate(-90 258.2 113.9)">D7</text>
<text x="260.7" y="109.9" transform="rotate(-90 260.7 109.9)">rest</text>
<text x="269.6" y="113.9" transform="rotate(-90 269.6 113.9)">D6</text>
<text x="272.1" y="109.9" transform="rotate(-90 272.1 109.9)">rest</text>
<text x="281.5" y="112.9" transform="rotate(-90 281.5 112.9)">D5</text>
<text x="284.1" y="114" transform="rotate(-90 284.1 114)">the</text>
<text x="284.1" y="109.9" transform="rotate(-90 284.1 109.9)">rest</text>
<text x="202.3" y="114.5" transform="rotate(-90 202.3 114.5)">D15</text>
<text x="204.8" y="114" transform="rotate(-90 204.8 114)">the</text>
<text x="213.7" y="114.5" transform="rotate(-90 213.7 114.5)">D16</text>
<text x="216.3" y="114" transform="rotate(-90 216.3 114)">the</text>
<text x="225.1" y="114.5" transform="rotate(-90 225.1 114.5)">D17</text>
<text x="227.7" y="114" transform="rotate(-90 227.7 114)">the</text>
<text x="237.3" y="114.4" transform="rotate(-90 237.3 114.4)">D18</text>
<text x="239.9" y="114.2" transform="rotate(-90 239.9 114.2)">the</text>
<text x="249.3" y="114" transform="rotate(-90 249.3 114)">the</text>
<text x="260.7" y="114" transform="rotate(-90 260.7 114)">the</text>
<text x="272.1" y="114" transform="rotate(-90 272.1 114)">the</text>
<text x="204.8" y="120.2" transform="rotate(-90 204.8 120.2)">White</text>
<text x="216.3" y="120.2" transform="rotate(-90 216.3 120.2)">White</text>
<text x="227.7" y="120.2" transform="rotate(-90 227.7 120.2)">White</text>
<text x="239.9" y="120.4" transform="rotate(-90 239.9 120.4)">White</text>
<text x="249.3" y="120.2" transform="rotate(-90 249.3 120.2)">White</text>
<text x="260.7" y="120.2" transform="rotate(-90 260.7 120.2)">White</text>
<text x="272.1" y="120.2" transform="rotate(-90 272.1 120.2)">White</text>
<text x="284.1" y="120.2" transform="rotate(-90 284.1 120.2)">White</text>
<text x="43.2" y="136.8">220</text>
<text x="43.2" y="134.2">R13</text>
<text x="54.6" y="136.8">220</text>
<text x="54.6" y="134.2">R12</text>
<text x="74.9" y="135.5">GND</text>
<text x="183.4" y="132.9">GND</text>
<text x="193.5" y="136.8">S</text>
<text x="193.6" y="132.1" transform="rotate(-90 193.6 132.1)">BS170</text>
<text x="196.1" y="136.8">D</text>
<text x="196.4" y="132.8" transform="rotate(-90 196.4 132.8)">G</text>
<text x="116.8" y="143.1">220</text>
<text x="116.8" y="140.6">R10</text>
<text x="128.3" y="143.1">220</text>
<text x="128.3" y="140.6">R11</text>
<text x="142.2" y="140.6">GND</text>
<text x="45.1" y="147.2" transform="rotate(-90 45.1 147.2)">D13</text>
<text x="47.6" y="148.2" transform="rotate(-90 47.6 148.2)">outer</text>
<text x="57" y="147.4" transform="rotate(-90 57 147.4)">D12</text>
<text x="59.5" y="148.4" transform="rotate(-90 59.5 148.4)">outer</text>
<text x="73.3" y="148.1" transform="rotate(-90 73.3 148.1)">D</text>
<text x="73.3" y="145.4" transform="rotate(-90 73.3 145.4)">S</text>
<text x="75.5" y="146.9">G</text>
<text x="76.2" y="144.1">BS170</text>
<text x="47.6" y="152.8" transform="rotate(-90 47.6 152.8)">Red</text>
<text x="59.5" y="153.1" transform="rotate(-90 59.5 153.1)">Red</text>
<text x="118.7" y="153.3" transform="rotate(-90 118.7 153.3)">D10</text>
<text x="121.3" y="154.6" transform="rotate(-90 121.3 154.6)">brake</text>
<text x="130.9" y="153.5" transform="rotate(-90 130.9 153.5)">D11</text>
<text x="133.5" y="154.8" transform="rotate(-90 133.5 154.8)">brake</text>
<text x="140.6" y="154.4" transform="rotate(-90 140.6 154.4)">D</text>
<text x="140.6" y="151.8" transform="rotate(-90 140.6 151.8)">S</text>
<text x="142.8" y="153.3">G</text>
<text x="121.3" y="159.2" transform="rotate(-90 121.3 159.2)">Red</text>
<text x="133.5" y="159.5" transform="rotate(-90 133.5 159.5)">Red</text>
<text x="140.7" y="157.8">BS170</text>
<text x="22.9" y="166.2">BS170</text>
<text x="28.4" y="163.4">G</text>
<text x="33.9" y="164.6" transform="rotate(-90 33.9 164.6)">S</text>
<text x="33.9" y="162" transform="rotate(-90 33.9 162)">D</text>
<text x="43.2" y="164.7">500</text>
<text x="43.2" y="162.2">R15</text>
<text x="54.6" y="164.7">500</text>
<text x="54.6" y="162.2">R14</text>
<text x="57.2" y="166.2">BS170</text>
<text x="62.7" y="163.4">G</text>
<text x="68.2" y="164.6" transform="rotate(-90 68.2 164.6)">S</text>
<text x="68.2" y="162" transform="rotate(-90 68.2 162)">D</text>
</g>
<g font-size="1.8" fill="#0f0f0f">
<text x="212.1" y="23.8">PWM 5V</text>
<text x="220.9" y="23.8">branch</text>
<text x="128.3" y="108.9">5V</text>
<text x="131.7" y="108.9">branch</text>
</g>
<g font-size="1.8" fill="#840084">
<text x="19.7" y="39.2" transform="rotate(-90 19.7 39.2)">ACCU PACK</text>
<text x="19.7" y="42.8" transform="rotate(-90 19.7 42.8)">3S</text>
<text x="19.7" y="50.7" transform="rotate(-90 19.7 50.7)">Battery</text>
<text x="120.9" y="54.2">PWM 15A</text>
<text x="131" y="54.2">400W</text>
<text x="137.2" y="54.2">MOSFET module</text>
<text x="70.1" y="77.4">modul</text>
<text x="77" y="77.4">s</text>
<text x="91.4" y="77.4">-</text>
<text x="103.4" y="77.4">12V</text>
</g>
<g font-size="1.8" fill="#a90000">
<text x="55.2" y="44.2">2</text>
<text x="55.2" y="46.7">3</text>
<text x="73" y="46.7">4</text>
<text x="73" y="44.2">5</text>
<text x="175" y="43.2" transform="rotate(-90 175 43.2)">29</text>
<text x="177.5" y="42.6" transform="rotate(-90 177.5 42.6)">4</text>
<text x="215.2" y="46.7">1</text>
<text x="222" y="43.9" transform="rotate(-90 222 43.9)">2</text>
<text x="165.1" y="53.1">24</text>
<text x="165.1" y="50.5">25</text>
<text x="165.1" y="48">26</text>
<text x="187.9" y="53.1">14</text>
<text x="187.9" y="50.5">15</text>
<text x="187.9" y="48">16</text>
<text x="222" y="51.5" transform="rotate(-90 222 51.5)">3</text>
<text x="64.5" y="54" transform="rotate(-90 64.5 54)">1</text>
<text x="165.1" y="58.2">22</text>
<text x="165.1" y="55.6">23</text>
<text x="187.9" y="58.2">12</text>
<text x="187.9" y="55.6">13</text>
<text x="165.1" y="65.8">19</text>
<text x="165.1" y="63.2">20</text>
<text x="165.1" y="60.7">21</text>
<text x="187.9" y="63.2">10</text>
<text x="187.9" y="60.7">11</text>
<text x="188.5" y="65.8">9</text>
<text x="165.1" y="70.9">18</text>
<text x="188.5" y="70.9">7</text>
<text x="188.5" y="68.3">8</text>
<text x="216.5" y="70.9">1</text>
<text x="223.3" y="68" transform="rotate(-90 223.3 68)">2</text>
<text x="188.5" y="75.9">5</text>
<text x="188.5" y="73.4">6</text>
<text x="223.3" y="75.6" transform="rotate(-90 223.3 75.6)">3</text>
<text x="33.6" y="81">1</text>
<text x="46.3" y="81">3</text>
<text x="54.1" y="83.3" transform="rotate(-90 54.1 83.3)">1</text>
<text x="165.1" y="81">28</text>
<text x="165.7" y="78.5">3</text>
<text x="188.5" y="78.5">1</text>
<text x="188.5" y="81">2</text>
<text x="40.4" y="88.3" transform="rotate(-90 40.4 88.3)">2</text>
<text x="54.1" y="93.4" transform="rotate(-90 54.1 93.4)">2</text>
<text x="172.5" y="91.5" transform="rotate(-90 172.5 91.5)">27</text>
<text x="175" y="91.5" transform="rotate(-90 175 91.5)">17</text>
<text x="180.1" y="91.5" transform="rotate(-90 180.1 91.5)">30</text>
<text x="195.3" y="130.2" transform="rotate(-90 195.3 130.2)">1</text>
<text x="191.1" y="135.6">3</text>
<text x="198.7" y="135.6">2</text>
<text x="72.1" y="142.9" transform="rotate(-90 72.1 142.9)">3</text>
<text x="78" y="145.8">1</text>
<text x="139.4" y="149.3" transform="rotate(-90 139.4 149.3)">3</text>
<text x="72.1" y="150.6" transform="rotate(-90 72.1 150.6)">2</text>
<text x="145.3" y="152.1">1</text>
<text x="32.8" y="159.5" transform="rotate(-90 32.8 159.5)">2</text>
<text x="67.1" y="159.5" transform="rotate(-90 67.1 159.5)">2</text>
<text x="139.4" y="156.9" transform="rotate(-90 139.4 156.9)">2</text>
<text x="26" y="162.3">1</text>
<text x="32.8" y="167.1" transform="rotate(-90 32.8 167.1)">3</text>
<text x="60.3" y="162.3">1</text>
<text x="67.1" y="167.1" transform="rotate(-90 67.1 167.1)">3</text>
</g>
<g font-size="1.4" fill="#a90000">
<text x="134.4" y="40" transform="rotate(-90 134.4 40)">1</text>
<text x="138.2" y="40" transform="rotate(-90 138.2 40)">2</text>
<text x="125.1" y="44.2">3</text>
<text x="148" y="44.2">5</text>
<text x="125.1" y="48">4</text>
<text x="148" y="48">6</text>
<text x="69.2" y="81">1</text>
<text x="92.1" y="81">3</text>
<text x="92.1" y="83.6">4</text>
<text x="69.2" y="86.1">2</text>
<text x="92.1" y="86.1">5</text>
</g>
<g font-size="1.4" fill="#006464">
<text x="128" y="45.2">VIN+</text>
<text x="139.2" y="45" transform="rotate(-90 139.2 45)">GND</text>
<text x="141.9" y="45.2">OUT+</text>
<text x="128" y="49">VIN-</text>
<text x="135.4" y="49.6" transform="rotate(-90 135.4 49.6)">TRIG/PWM</text>
<text x="141.9" y="49">OUT-</text>
<text x="72.1" y="82">IN+</text>
<text x="87.3" y="82">VCC</text>
<text x="72.1" y="87.1">IN-</text>
<text x="87.1" y="87.1">GND</text>
<text x="87.3" y="84.6">OUT</text>
</g>
</svg>
